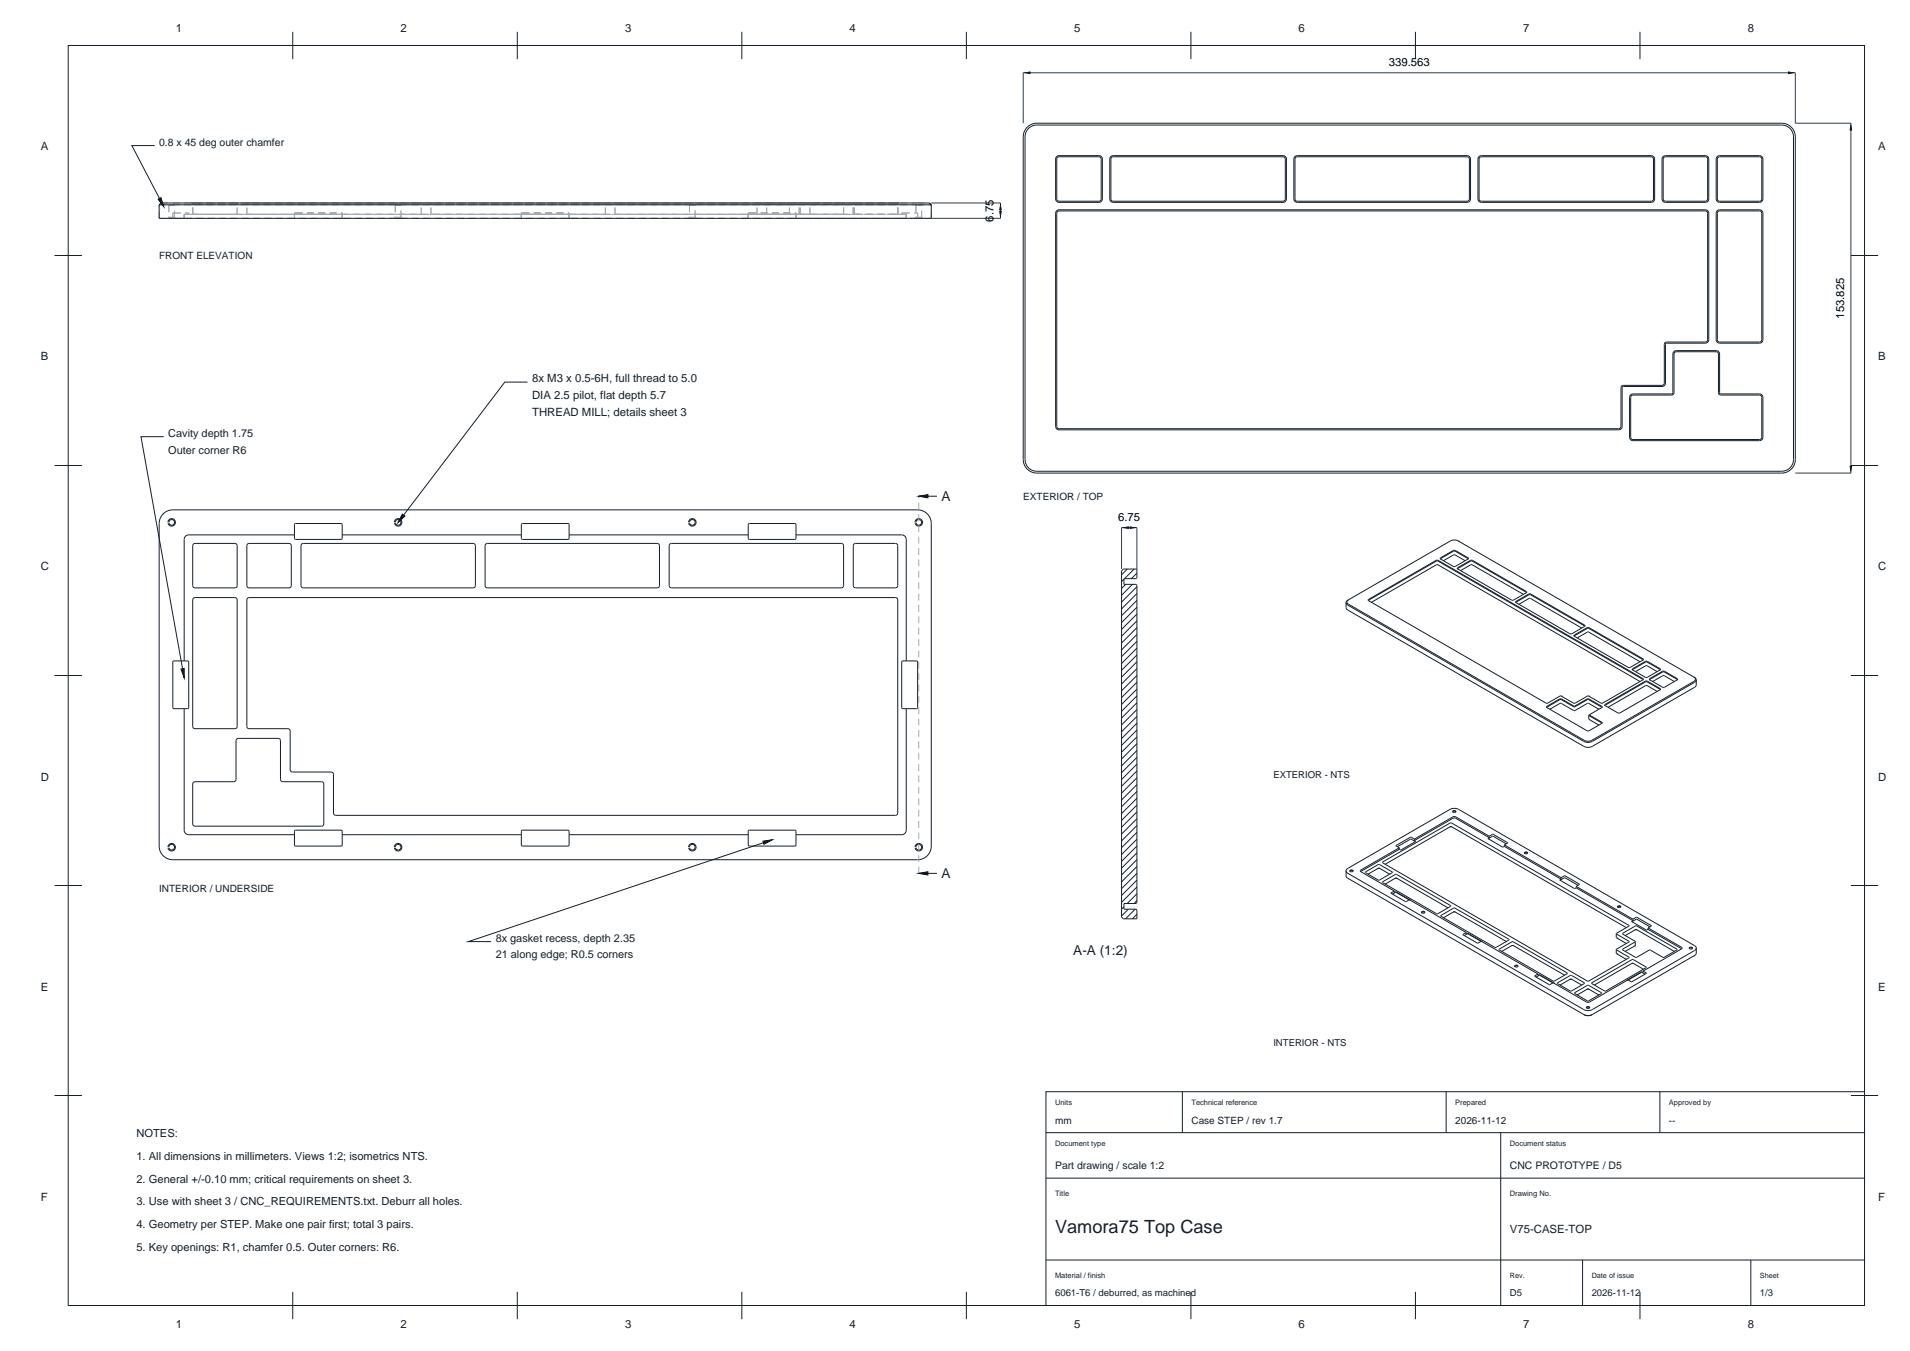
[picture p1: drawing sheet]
<svg xmlns="http://www.w3.org/2000/svg" width="420mm" height="297mm" viewBox="0 0 420 297" stroke-linecap="round" stroke-linejoin="round" font-family="sans-serif">
<g fill="none" stroke="#141f2b" stroke-width=".22">
<path d="M15 10h395v277h-395zM64.4 7v6M113.7 7v6M163.1 7v6M212.5 7v6M261.9 7v6M311.3 7v6M360.6 7v6M34 32h-5l7 13.4M225.9 28l1.1-.7 1-.2h163.8a3 3 0 0 1 3 3v70.9a3 3 0 0 1-3 3h-163.8a3 3 0 0 1-3-3v-70.9l.3-1.3zM226.1 28.4l1-.7 .9-.2h163.8a2.6 2.6 0 0 1 2.6 2.6v70.9a2.6 2.6 0 0 1-2.6 2.6h-163.8a2.6 2.6 0 0 1-2.6-2.6v-70.9l.2-.9zM232.3 34.5l.6-.3h8.8l.4 .2 .3 .6v8.7l-.2 .5-.5 .3h-8.8l-.5-.2-.3-.6v-8.7z"/>
<path d="M232.5 34.6l.4-.1h8.8l.3 .1 .1 .4v8.7l-.1 .4-.3 .1h-8.8l-.4-.1-.1-.4v-8.7zM244.2 34.5l.6-.3h37.5l.4 .3 .2 .5v8.9l-.3 .4-.5 .2h-37.5l-.4-.3-.2-.5v-8.7zM244.4 34.6l.4-.1h37.5l.3 .5v8.9l-.5 .3h-37.4l-.4-.5v-8.7zM284.7 34.5l.6-.3h37.5l.4 .3 .2 .5-.1 8.9-.2 .4-.5 .2h-37.5l-.4-.3-.2-.5v-8.7zM284.9 34.6l.4-.1h37.4l.4 .5v8.9l-.5 .3h-37.5l-.3-.5v-8.7zM325.2 34.5l.5-.3h37.6l.4 .3 .1 .5v8.9l-.2 .4-.5 .2h-37.5l-.4-.3-.2-.5v-8.7zM325.4 34.6l.3-.1h37.5l.4 .5v8.9l-.5 .3h-37.5l-.4-.5v-8.7zM365.6 34.5l.6-.3h8.8l.5 .2 .2 .6v8.7l-.1 .5-.6 .3h-8.8l-.4-.2-.3-.6v-8.7zM365.9 34.6l.3-.1h8.8l.4 .1 .1 .4v8.7l-.1 .4-.4 .1h-8.8l-.3-.1-.2-.4v-8.7zM377.5 34.5l.6-.3h8.8l.5 .2 .3 .6v8.7l-.2 .5-.6 .3h-8.8l-.4-.2-.3-.6v-8.7zM377.8 34.6l.3-.1h8.8l.4 .1 .1 .4v8.7l-.1 .4-.4 .1h-8.8l-.3-.1-.2-.4v-8.7zM12 56.2h6"/>
<path d="M35 45l.4-.4h169l.4 .4M35 45h169.8M35 45v3h169.8v-3M232.3 46.4l.6-.3h142.3l.4 .3 .1 .5v28l-.2 .4-.5 .1-8.7 .1-.1 9-.4 .4-.3 .1h-8.7l-.1 8.7-.2 .5-.4 .3h-123.4l-.4-.3-.2-.5v-46.8zM232.5 46.5l.4-.1h142.2l.4 .5v27.9l-.5 .4h-8.5l-.4 .1-.1 .4v8.5l-.3 .5h-8.7l-.4 .2-.2 .3v8.5l-.3 .5h-123.4l-.3-.5v-46.8zM377.5 46.4l.6-.3h8.8l.5 .2 .2 .4 .1 28-.2 .5-.4 .2h-9l-.4-.1-.3-.4v-28zM377.8 46.5l.3-.1h8.8l.5 .3v28l-.4 .5h-8.9l-.5-.4v-27.9zM407 56.2h6M368.3 77.5l.3-.2 9 .1 .3 .4v8.6l.1 .3 .4 .1h8.5l.4 .2 .1 .3v8.8l-.1 .4-.4 .1h-27.8l-.4-.1-.1-.4v-9l.5-.3h8.5l.4-.1 .1-.3v-8.6zM36 96h-5l9.5 53M116 84h-5l-23.5 30.8M358.5 86.9l.6-.3 8.7-.1 .1-8.7 .1-.4 .3-.3h9.2l.5 .3 .1 .4 .1 8.7 8.7 .1 .3 .1 .4 .3v9.3l-.2 .4-.5 .2h-28l-.4-.3-.2-.5v-8.8z"/>
<path d="M12 102.3h6M35.9 113l.8-.6 1.3-.3h163.8a3 3 0 0 1 3 3v70.9a3 3 0 0 1-3 3h-163.8a3 3 0 0 1-3-3v-70.9l.2-1zM36.9 114.8a.82 .82 0 0 1 1.2-.7 .82 .82 0 0 1 .2 1.4 .82 .82 0 0 1-1.4-.5M37.1 114.8a.63 .63 0 0 1 .9-.5 .63 .63 0 0 1 .1 1 .63 .63 0 0 1-1-.3M42.5 119.6l.4-.1h8.7l.4 .1 .2 .4v8.7l-.2 .4-.4 .1h-8.7l-.4-.1-.1-.4v-8.7zM54.4 119.6l.4-.1h8.8l.3 .1 .2 .4v8.7l-.2 .4-.3 .1h-8.8l-.4-.1-.1-.4v-8.7zM64.7 117.6h-23.2a1 1 0 0 0-1 1v26.7M64.8 115.2l10.3-.1 .2 .2-.1 3.1-.2 .2h-10.1l-.2-.3zM66.3 119.6l.4-.1h37.5l.3 .5v8.9l-.5 .3h-37.4l-.4-.5v-8.7zM75.3 117.6h39.3M86.7 114.8a.82 .82 0 0 1 1.2-.7 .82 .82 0 0 1 .2 1.4 .82 .82 0 0 1-1.4-.5M86.9 114.8a.62 .62 0 0 1 .9-.5 .62 .62 0 0 1 .1 1 .62 .62 0 0 1-1-.3"/>
<path d="M106.8 119.6l.4-.1h37.4l.4 .5v8.9l-.5 .3h-37.5l-.3-.5v-8.7zM114.7 115.2l10.3-.1 .1 .2v3.1l-.2 .2h-10.1l-.2-.3zM125.1 117.6h39.4M147.3 119.6l.3-.1h37.5l.4 .5v8.9l-.5 .3h-37.5l-.4-.5v-8.7zM151.4 114.8a.83 .83 0 0 1 1.2-.7 .83 .83 0 0 1 .2 1.4 .83 .83 0 0 1-1.4-.5M151.6 114.8a.62 .62 0 0 1 .9-.5 .62 .62 0 0 1 .1 1 .62 .62 0 0 1-1-.3M164.6 115.2l10.3-.1 .1 .2v3.1l-.2 .2h-10.1l-.2-.3zM175 117.6h23.3a1 1 0 0 1 1 1v26.7M187.8 119.6l.3-.1h8.8l.4 .1 .1 .4v8.7l-.1 .4-.4 .1h-8.8l-.3-.1-.2-.4v-8.7zM201.2 114.8a.83 .83 0 0 1 1.2-.7 .83 .83 0 0 1 .1 1.4 .83 .83 0 0 1-1.3-.5M201.4 114.8a.62 .62 0 0 1 .9-.5 .62 .62 0 0 1 .1 1 .62 .62 0 0 1-1-.3M202 109.1h4"/>
<path d="M320.7 119h.1M407 102.3h6M42.5 131.5l.4-.1h8.7l.5 .3 .1 28-.4 .5h-8.9l-.5-.4v-27.9zM54.4 131.5l.4-.1h142.2l.4 .5v47l-.5 .3h-123.2l-.4-.5v-8.5l-.1-.3-.4-.2h-8.5l-.4-.2-.1-8.8-.1-.4-.4-.1h-8.5l-.5-.4v-27.9zM247 125.1h3v1.9l-.2 .2h-2.6v1.3h2.6l.2 .2v69.7l-.2 .2h-2.6v1.3h2.6l.2 .2v1.9h-3l-.4-.4v-76.1zM247.2 127.3l-.6 .6M247.5 128.5l-.9 .9M247.9 125.1l-1.3 1.3M249 128.5l-2.4 2.4M249.4 125.1l-2.1 2.1M250 139.5l-3.4 3.4M250 138l-3.4 3.4"/>
<path d="M250 136.5l-3.4 3.4M250 135l-3.4 3.4M250 133.5l-3.4 3.4M250 132l-3.4 3.4M250 130.5l-3.4 3.4M250 129l-3.4 3.4M250 126l-1.2 1.2M296 132.5l.4 .5 51.9 30a2.1 2.1 0 0 0 1.9 0l22.4-13 .4-.5M296 132.5v1.2l.4 .4 51.9 30a2.1 2.1 0 0 0 1.9 0l22.5-13.1 .3-.4v-1.1M296.5 131.9a.5 .5 0 0 0-.3 .4 .5 .5 0 0 0 .3 .5l51.9 30a1.82 1.82 0 0 0 1.6 0l22.5-13a.5 .5 0 0 0 .3-.5 .5 .5 0 0 0-.3-.5M296.5 131.9l22.5-13a1.82 1.82 0 0 1 1.6 0l52 30 .4 .6M296.5 131.9l-.3 .2-.2 .4"/>
<path d="M300.9 131.8l14.9-8.6h.4l45.2 26.2-9.1 5.2-.3-.1-2.8-1.5-2.9 1.6-.3-.1-2.8-1.5-2.8 1.5-.4 .1-39.1-22.6zM301 132.1v-.2l15.1-8.6 45.1 26v.2M301.6 132.4l14.5-8.3 44.5 25.7M316.7 122.7l3.1-1.7 3.1 1.8-3.1 1.8-3-1.7zM316.9 122.9v-.1l2.9-1.7 2.9 1.7v.1M317.4 123.3l2.4-1.4 2.4 1.4M320.5 124.8l2.8-1.6h.5l11.9 7-2.8 1.7h-.5l-11.9-6.8zM320.6 125.1v-.2l2.8-1.6h.3l11.9 6.9v.1M321.2 125.4l2.2-1.2 .3-.1 11.3 6.6M333.3 132.2l2.8-1.6h.5l11.9 7-2.8 1.7h-.5l-11.8-6.8zM333.4 132.5v-.2l2.8-1.6h.3l11.9 6.9v.1M334 132.8l2.2-1.2 .3-.1 11.3 6.6"/>
<path d="M346.1 139.6l2.9-1.6h.4l12 7-2.9 1.7h-.4l-11.9-6.8zM346.3 139.9v-.2l2.7-1.6h.3l11.9 6.9v.2M12 148.5h6M38.1 145.4l3.1-.1 .3 .1v10.1l-.2 .3h-3l-.3-.2zM40.5 155.8v26.7a1 1 0 0 0 1 1h23.2M198.4 145.4l3.1-.1 .3 .1v10.1l-.2 .3h-3.1l-.2-.2zM199.3 155.8v26.7a1 1 0 0 1-1 1h-23.3M250 159l-3.4 3.4M250 157.5l-3.4 3.4M250 156l-3.4 3.4M250 154.5l-3.4 3.4M250 153l-3.4 3.4"/>
<path d="M250 151.5l-3.4 3.4M250 150l-3.4 3.4M250 148.5l-3.4 3.4M250 147l-3.4 3.4M250 145.5l-3.4 3.4M250 144l-3.4 3.4M250 142.5l-3.4 3.4M250 141l-3.4 3.4M340.2 155.6v-.2l3-1.6 3 1.6 3.1-1.6 2.8 1.6v.2M340.8 155.9l2.4-1.3 2.9 1.6 3.1-1.6 2.4 1.3M343.3 153h.1M346.8 140.2l2.2-1.2 .3-.1 11.3 6.6"/>
<path d="M349.4 153h.1M349.4 157.2l2.7 1.7v.2M349.4 157.2v.9l2.2 1.3M349.5 157.1l2.8 1.8-3.2 1.8-9-5.3 2.9-1.8 .4 .1 2.8 1.6 2.8-1.6 .3-.1 3 1.8-2.9 1.8M352.9 154.9l9-5.2 .4 .1 2.8 1.7-9 5.3-.3-.1-2.8-1.6zM359 147l3-1.7 3.1 1.8-3.1 1.8-3-1.6zM359.1 147.3v-.2l2.9-1.6 3 1.6v.2M359.6 147.6l2.4-1.3 2.4 1.3M362.7 149.2l3.1-1.7 3.1 1.8-3.1 1.8-3-1.6zM362.9 149.5v-.2l2.9-1.6 2.9 1.6v.2M363.4 149.8l2.4-1.3 2.4 1.3M364.4 152l-2.2-1.3h-.3l-8.3 4.8"/>
<path d="M365 151.7v-.2l-3.1-1.6-8.8 5.1v.2M407 148.5h6M52 162.5l.4-.2h8.8l.3 .2 .2 .3v8.6l.1 .3 .4 .2h8.5l.4 .2 .1 9-.1 .4-.4 .1h-27.8l-.4-.1-.1-.4v-9l.5-.2h8.5l.4-.2 .1-.3v-8.6zM250 180l-3.4 3.4M250 178.5l-3.4 3.4M250 177l-3.4 3.4M250 175.5l-3.4 3.4M250 174l-3.4 3.4M250 172.5l-3.4 3.4M250 171l-3.4 3.4M250 169.5l-3.4 3.4M250 168l-3.4 3.4"/>
<path d="M250 166.5l-3.4 3.4M250 165l-3.4 3.4M250 163.5l-3.4 3.4M250 162l-3.4 3.4M250 160.5l-3.4 3.4M319.5 178.3l.1-.1a.29 .29 0 0 1 .5 0 .29 .29 0 0 1 0 .4 .29 .29 0 0 1-.4 0l-.3-.1zM319.6 178.6a.23 .23 0 0 1 .2-.3 .23 .23 0 0 1 .2 .3M12 194.7h6M36.9 186.3a.82 .82 0 0 1 1.2-.8 .82 .82 0 0 1 .2 1.4 .82 .82 0 0 1-1.4-.5M37.1 186.3a.63 .63 0 0 1 .9-.6 .63 .63 0 0 1 .1 1 .63 .63 0 0 1-1-.3M64.8 182.6l10.3-.1 .2 .2-.1 3.1-.2 .2h-10.1l-.2-.2zM75.3 183.5h39.3"/>
<path d="M86.7 186.3a.82 .82 0 0 1 1.2-.8 .82 .82 0 0 1 .2 1.4 .82 .82 0 0 1-1.4-.5M86.9 186.3a.62 .62 0 0 1 .9-.6 .62 .62 0 0 1 .1 1 .62 .62 0 0 1-1-.3M114.7 182.6l10.3-.1 .1 .2v3.1l-.2 .2h-10.1l-.2-.2zM125.1 183.5h39.4M151.4 186.3a.83 .83 0 0 1 1.2-.8 .83 .83 0 0 1 .2 1.4 .83 .83 0 0 1-1.4-.5M151.6 186.3a.62 .62 0 0 1 .9-.6 .62 .62 0 0 1 .1 1 .62 .62 0 0 1-1-.3M164.6 182.6l10.3-.1 .1 .2v3.1l-.2 .2h-10.1l-.2-.2zM169.8 184.6l-66.8 22.4h5M201.2 186.3a.83 .83 0 0 1 1.2-.8 .83 .83 0 0 1 .1 1.4 .83 .83 0 0 1-1.3-.5M201.4 186.3a.62 .62 0 0 1 .9-.6 .62 .62 0 0 1 .1 1 .62 .62 0 0 1-1-.3M202 192h4M247.2 199.3l-.6 .6"/>
<path d="M248.1 199.9l-1.5 1.5M249.6 199.9l-2.1 2.1M250 198l-.6 .6M250 196.5l-2.1 2.1M250 195l-3.4 3.4M250 193.5l-3.4 3.4M250 192l-3.4 3.4M250 190.5l-3.4 3.4M250 189l-3.4 3.4M250 187.5l-3.4 3.4M250 186l-3.4 3.4M250 184.5l-3.4 3.4"/>
<path d="M250 183l-3.4 3.4M250 181.5l-3.4 3.4M296 191.4v1.2l.4 .5 52 30a1.81 1.81 0 0 0 1.8-.1M296 191.4l.4-.5 22.4-13a2.1 2.1 0 0 1 1.9 0l51.9 30 .4 .5M296 191.4l.4 .6 51.9 29.9a2.1 2.1 0 0 0 1.9 0l22.4-12.9 .4-.6M296.9 191.3h.1a.29 .29 0 0 1 .4-.1 .29 .29 0 0 1 .1 .4 .29 .29 0 0 1-.5 0l-.2-.1zM297 191.6a.23 .23 0 0 1 .2-.2 .23 .23 0 0 1 .2 .2M299.2 191.6h.1M300.2 191.7l3-1.7 3 1.8-3 1.7-2.9-1.6zM300.8 192.2l2.4-1.3 2.4 1.3M303 190.9h.4M304 193.9l2.8-1.7h.3l11.9 7-2.8 1.7h-.3l-11.9-6.9z"/>
<path d="M304.6 190l14.5-8.3 38.5 22.2M304.6 194.4l2.2-1.3h.3l11.3 6.5M305.9 196.3l3.2 1.9 .8-.4M305.9 196.3h.1M306.2 196.6l.8-.4 2.9 1.6M306.6 195.9v.3l.4-.1 15.4 8.9M306.6 195.9l-.7 .4M306.7 193.1h.5M307.7 186.4l-8.6 5 7.5 4.5M307.7 186.7l-8.5 4.9M307.7 186.4v.3M310.2 197.9h.1"/>
<path d="M310.2 197.9v.1M311 184.8l.3 .2-3.2 1.8-.4-.1M311 184.5l-.8-.5-3.2 1.9 .7 .5M311 184.5v.3M311.2 185l-1-.5-2.9 1.6M318.8 181.8h.5M327.2 184.4l3.2 1.8 .4-.1M327.3 184.4l1-.6 2.9 1.7M327.5 184.1l-7.7-4.3-8.8 5M327.5 184.1l-.3 .3M327.5 183.8l-7.7-4.3-8.8 5M327.5 183.8l.8-.4 3.2 1.9-.7 .4"/>
<path d="M327.5 183.8v.3M330.8 186.1l12.5 7.2M330.8 185.7l12.5 7.2M330.8 185.7v.4M335.2 187.4l.2-.1a.29 .29 0 0 1 .4 0 .29 .29 0 0 1 0 .4 .29 .29 0 0 1-.4 0l-.2-.1zM335.3 187.7a.23 .23 0 0 1 .3-.3 .23 .23 0 0 1 .2 .3M343 193.5l3.2 1.8 .4-.1M343.1 193.5l1-.5 2.9 1.6M343.3 193.3l-.3 .2M343.3 192.9l.8-.4 3.2 1.9M343.3 192.9v.4M346.6 195.2l12.5 7.2"/>
<path d="M346.6 194.9l12.5 7.2M346.6 194.9v.3M347.3 194.4h.1M347.3 194.4l-.7 .5M355.7 199.2l.2-.1a.29 .29 0 0 1 .4 0 .29 .29 0 0 1 0 .4 .29 .29 0 0 1-.4 0l-.2-.1zM355.8 199.5a.23 .23 0 0 1 .3-.3 .23 .23 0 0 1 .2 .3M407 194.7h6M250 201l-1 1M312.6 200.4h.2a.29 .29 0 0 1 .4-.1 .29 .29 0 0 1 0 .4 .29 .29 0 0 1-.4 0l-.2-.1zM312.7 200.7a.23 .23 0 0 1 .2-.2 .23 .23 0 0 1 .3 .2M316.8 201.3l2.8-1.7h.3l11.9 7-2.8 1.7h-.3l-11.8-6.9zM317.4 201.8l2.2-1.3h.3l11.3 6.5"/>
<path d="M319.6 200.5h.4M322 205.7l.8-.4 2.9 1.7M322.4 205v.3l.4-.1 15.4 8.9M322.4 205l-.7 .5 3.2 1.8 .8-.4M326 207v.1M329.6 208.7l2.9-1.7h.2l12 7-2.9 1.7h-.3l-11.8-6.9zM330.2 209.2l2.3-1.3h.2l11.3 6.5M332.4 207.9h.5M333.1 212.3l.2-.1a.29 .29 0 0 1 .4 0 .29 .29 0 0 1 0 .4 .29 .29 0 0 1-.4 0l-.2-.2zM333.2 212.5a.23 .23 0 0 1 .2-.2 .23 .23 0 0 1 .3 .2M337.8 214.8l.8-.4 2.9 1.7M338.2 214.1v.3l.4-.1 3.2 1.8"/>
<path d="M341.8 216.1v.1M341.8 216.2h.1M342.5 216.1l2.9-1.7 3 1.7-3 1.8-2.9-1.7zM343.1 216.6l2.3-1.4 2.4 1.4M345.2 215.3h.5M346.2 218.3l3-1.7 3 1.7-3 1.8-2.9-1.7zM346.8 218.7l2.4-1.3 2.4 1.3M349 217.5h.4M350 216.1l8.9-5.2 3.1 1.7-8.9 5.3-3.1-1.7zM355.4 205.3v.9l2.2 1.2M355.4 208.7v.9l2.2 1.3M355.4 205.3l2.8-1.8-39.1-22.6-15.1 8.7 45.1 26.1h.3l8.8-5.2-2.8-1.8"/>
<path d="M355.4 205.3l2.8 1.7-2.8 1.7M355.6 209.7h.1M355.6 206.2h.1M356.8 205.2l3-1.7 9 5.3-2.9 1.7-3.1-1.7-3.1 1.7-2.9-1.7 2.8-1.8-2.8-1.6zM357.4 205.7l2.2-1.3h.3l8.3 4.8M357.7 215.5v.1M357.7 215.5h.1M358.8 211.8h.4M358.9 202.6l1-.5 2.9 1.6M359.1 202.4l-.3 .2 3.2 1.8 .4-.1M359.1 202.1l.8-.5 3.2 1.9-.7 .5M359.1 202.1v.3"/>
<path d="M359.4 208h.1M359.5 204.4h.5M359.6 207v.9l-2.2 1.3M361.3 213.5v.3l-.4-.1-11.7 6.7-7.7-4.4-.8 .5-3.2-1.9 .7-.5M361.3 213.5l.7 .5-3.2 1.8-.8-.4M361.4 213.1l-2.2-1.3h-.3l-8.3 4.8M361.7 214.2l-.8-.4-2.9 1.6M362.4 204l7.5 4.4-8.6 5.1M362.4 204.3l7.4 4.3M362.4 204v.3M371.6 208.6h.5M371.6 208.6a.28 .28 0 0 1 .2-.4 .28 .28 0 0 1 .3 .4"/>
<path d="M371.6 208.6a.23 .23 0 0 1 .2-.3 .23 .23 0 0 1 .2 .3M372.5 210.1h.1M373 208.4v1.2l-.3 .4-22.5 13M348.3 223a2.1 2.1 0 0 0 1.9 0M348.9 221.4l.1-.1a.29 .29 0 0 1 .5 0 .29 .29 0 0 1 0 .4 .29 .29 0 0 1-.4 0l-.2-.1zM349 221.6a.23 .23 0 0 1 .2-.2 .23 .23 0 0 1 .2 .2M12 240.8h6M230 259h180M230 249h180M260 240v9M318 240v9M330 249v38"/>
<path d="M365 240v9M407 240.8h6M410 240h-180v47M230 277h180M348 277v10M385 277v10M64.4 284v6M113.7 284v6M163.1 284v6M212.5 284v6M261.9 284v6M311.3 284v6"/>
<path d="M360.6 284v6"/>
</g>
<path d="M225 27.1v-11.1h169.8v11.1h12.2v76.9h-12.2M204.8 44.6h15.2v3.4h-15.2M246.6 125.1v-9.1h3.4v9.1" fill="none" stroke="#264059" stroke-width=".22"/>
<path d="M225 16l1.6-.3v.6zM393.2 15.7l1.6 .3-1.6 .3zM407 27.1l.3 1.6h-.6zM219.7 46.4h.6l-.3 1.6zM220 44.6l.3 1.6h-.6zM246.6 116l1.6-.3v.6zM248.4 115.7l1.6 .3-1.6 .3zM406.7 102.4h.6l-.3 1.6z" fill="#000"/>
<g fill="none" stroke="#a1a8b0" stroke-width=".22" stroke-dasharray="1.5 1" stroke-linecap="butt">
<path d="M35 45l.4-.4M35 45h3M35 48v-3M35 48h3M35.4 44.6h2.6M36.9 48h1.7M37.1 47.8h1.3M37.1 45.2h1.3M37.1 47.8l-.2 .2M37.1 45.2v2.6M38 44.6h163.8M38 45h163.8"/>
<path d="M38 48h163.8M38 48h.3M38 48v-1.2M38 46.8h.3M38.3 48h-.3M38.3 46.8h2.9M38.4 47.8h-1.3M38.4 47.8v-2.6M38.4 45.2h-1.3M38.6 48h-1.7M38.6 48l-.2-.2M40.5 47.1h1"/>
<path d="M40.5 48h1M40.5 48h-2.2M40.5 48v-.9M41.2 47.1h-.7M41.2 47.1h.3M41.5 47.1h23.2M41.5 47.1h-.3M41.5 48h-1M41.5 46.8h-.3M41.5 47.1v-.3M42.1 44.6h.8M42.1 44.6l.3 .3"/>
<path d="M42.4 44.9h.5M42.4 47.1v-2.2M42.4 47.1h.5M42.9 44.6h-.8M42.9 44.6h123M42.9 44.6h8.7M42.9 44.9h-.5M42.9 44.9h123M42.9 44.9h8.7M42.9 47.1h-.5M42.9 47.1h142.1M42.9 47.1h8.7"/>
<path d="M51.6 44.6h.8M51.6 44.6h-8.7M51.6 44.9h.6M51.6 44.9h-8.7M51.6 47.1h.6M51.6 47.1h-8.7M52.2 44.9h-.6M52.2 47.1v-2.2M52.2 47.1h-.6M52.4 44.6h-.8M52.4 44.6l-.2 .3M54 44.6h.8"/>
<path d="M54 44.6l.3 .3M54.3 44.9h.5M54.3 47.1v-2.2M54.3 47.1h.5M54.8 44.6h37.3M54.8 44.6h-.8M54.8 44.9h-.5M54.8 44.9h37.3M54.8 47.1h37.3M54.8 47.1h-.5M64.7 47.1h.3M64.7 48h-23.2"/>
<path d="M64.7 48h.3M64.7 47.1v.9M64.7 47.1v-.3M64.7 48v-1.2M64.7 46.8h.3M65 47.1h-.3M65 48h-.3M65 46.8h10M75 47.1h-10M75 47.1h.3M75 48h-10M75 48h.3"/>
<path d="M75.3 47.1h-.3M75.3 47.1h39.3M75.3 48h-.3M75.3 46.8h-.3M75.3 47.1v-.3M75.3 47.1v.9M75.3 48v-1.2M86.7 48h1.7M86.9 47.8h1.3M86.9 45.2h1.3M86.9 47.8l-.2 .2M86.9 45.2v2.6"/>
<path d="M88.2 47.8h-1.3M88.2 47.8v-2.6M88.2 45.2h-1.3M88.4 48h-1.7M88.4 48l-.2-.2M92.1 44.6h-37.3M92.1 44.6h.8M92.1 44.9h-37.3M92.1 44.9h.5M92.1 47.1h.5M92.1 47.1h-37.3M92.6 44.9h-.5"/>
<path d="M92.6 47.1v-2.2M92.6 47.1h-.5M92.9 44.6h-.8M92.9 44.6l-.3 .3M94.5 44.6h.8M94.5 44.6l.3 .3M94.8 44.9h.5M94.8 47.1v-2.2M94.8 47.1h.5M95.3 44.6h37.3M95.3 44.6h-.8M95.3 44.9h37.3"/>
<path d="M95.3 44.9h-.5M95.3 47.1h37.3M95.3 47.1h-.5M114.6 47.1h.3M114.6 48h-39.3M114.6 48h.3M114.6 47.1v.9M114.6 47.1v-.3M114.6 48v-1.2M114.6 46.8h.3M114.9 47.1h-.3M114.9 48h-.3"/>
<path d="M114.9 46.8h10M124.9 47.1h-10M124.9 47.1h.2M124.9 48h-10M124.9 48h.2M125.1 47.1h-.2M125.1 47.1h39.4M125.1 48h-.2M125.1 46.8h-.2M125.1 47.1v-.3M125.1 47.1v.9M125.1 48v-1.2"/>
<path d="M132.6 44.6h.8M132.6 44.6h-37.3M132.6 44.9h.5M132.6 44.9h-37.3M132.6 47.1h.5M132.6 47.1h-37.3M133.1 44.9h-.5M133.1 47.1v-2.2M133.1 47.1h-.5M133.4 44.6h-.8M133.4 44.6l-.3 .3M135 44.6h.7"/>
<path d="M135 44.6l.2 .3M135.2 44.9h.5M135.2 47.1v-2.2M135.2 47.1h.5M135.7 44.6h37.4M135.7 44.6h-.7M135.7 44.9h-.5M135.7 44.9h37.4M135.7 47.1h37.4M135.7 47.1h-.5M151.4 48h1.7M151.6 47.8h1.3"/>
<path d="M151.6 45.2h1.3M151.6 47.8l-.2 .2M151.6 45.2v2.6M152.9 47.8h-1.3M152.9 47.8v-2.6M152.9 45.2h-1.3M153.1 48h-1.7M153.1 48l-.2-.2M164.5 47.1h.3M164.5 48h-39.4M164.5 48h.3M164.5 47.1v.9"/>
<path d="M164.5 47.1v-.3M164.5 48v-1.2M164.5 46.8h.3M164.8 47.1h-.3M164.8 48h-.3M164.8 46.8h10M165.9 44.6h.8M165.9 44.9h.6M165.9 47.1h-123M165.9 47.1h.6M166.5 44.9h.5M166.5 47.1v-2.2"/>
<path d="M166.7 44.6h.3M166.7 44.6l-.2 .3M167 44.6h8.5M167 44.9h8.5M167 47.1h-.5M168.3 44.6h.8M168.3 44.6l.3 .3M168.6 44.9h.5M168.6 47.1v-2.2M168.6 47.1h.5M169.1 44.6h27.8M169.1 44.6h-.8"/>
<path d="M169.1 44.9h27.8M169.1 44.9h-.5M169.1 47.1h-.5M169.1 47.1h8.5M173.1 44.6h-37.4M173.1 44.6h.7M173.1 44.9h-37.4M173.1 44.9h.5M173.1 47.1h.5M173.1 47.1h-37.4M173.6 44.9h-.5M173.6 47.1v-2.2"/>
<path d="M173.6 47.1h-.5M173.8 44.6h-.7M173.8 44.6l-.2 .3M174.8 47.1h-10M174.8 47.1h.2M174.8 48h-10M174.8 48h.2M175 47.1h-.2M175 47.1h23.3M175 48h-.2M175 46.8h-.2M175 47.1v-.3"/>
<path d="M175 47.1v.9M175 48v-1.2M175.5 44.6h.7M175.5 44.9h.5M175.5 44.6l.2 .3M175.5 47.1h-8.5M175.5 47.1h.5M175.7 44.9h.5M175.7 47.1v-2.2M175.7 47.1h.5M176 44.9h.5M176 47.1v-2.2"/>
<path d="M176.2 44.6h.3M176.2 44.6h8.8M176.2 44.6h-.7M176.2 44.6l-.2 .3M176.2 44.9h8.8M176.2 44.9h-.5M176.2 47.1h8.8M176.2 47.1h-.5M176.5 44.6h8.5M176.5 44.9h8.5M176.5 47.1h-.5M177.6 44.6h-8.5"/>
<path d="M177.6 44.9h-8.5M177.6 47.1h.5M177.9 44.6h-.3M177.9 44.6l.2 .3M178.1 44.9h-.5M178.1 47.1v-2.2M178.6 44.6h-.7M178.6 44.9h-.5M178.6 47.1h-.5M178.6 47.1h8.8M185 44.6h-142.1M185 44.6h.7"/>
<path d="M185 44.6h-8.8M185 44.9h-142.1M185 44.9h.5M185 44.9h-8.8M185 47.1h.5M185 47.1h-8.5M185 47.1h-8.8M185.5 44.9h-.5M185.5 47.1v-2.2M185.5 47.1h-.5M185.7 44.6h-.7M185.7 44.6l-.2 .3"/>
<path d="M187.4 44.6h-8.8M187.4 44.6h.7M187.4 44.9h-8.8M187.4 44.6l.2 .3M187.6 44.9h.5M187.6 47.1v-2.2M187.6 47.1h.5M187.9 44.9h-.5M187.9 47.1v-2.2M187.9 47.1h.5M187.9 47.1h-.5M188.1 44.6h-.7"/>
<path d="M188.1 44.6h8.8M188.1 44.6l-.2 .3M188.1 44.9h-.5M188.1 44.9h8.8M188.1 47.1h-.5M188.1 47.1h8.8M188.4 44.6h-.3M188.4 44.9h-.5M188.4 47.1h8.5M196.9 44.6h-8.5M196.9 44.6h.8M196.9 44.6h-8.8"/>
<path d="M196.9 44.9h.5M196.9 44.9h-8.5M196.9 44.9h-8.8M196.9 47.1h-27.8M196.9 47.1h.5M196.9 47.1h-8.8M197.4 44.9h-.5M197.4 47.1v-2.2M197.4 47.1h-.5M197.7 44.6h-.8M197.7 44.6l-.3 .3M198.3 47.1h.2"/>
<path d="M198.3 48h-23.3M198.3 48h1M198.3 46.8h.2M198.3 47.1v-.3M198.5 47.1h-.2M198.5 46.8h3M199.3 47.1h-1M199.3 47.1h-.8M199.3 48h-1M199.3 48v-.9M201.2 48h1.7M201.4 47.8h1.3"/>
<path d="M201.4 45.2h1.3M201.4 47.8l-.2 .2M201.4 45.2v2.6M201.5 48h-2.2M201.5 48h.3M201.8 44.6h2.6M201.8 45h3M201.8 48h-.3M201.8 46.8h-.3M201.8 48v-1.2M202.7 47.8h-1.3M202.7 47.8v-2.6"/>
<path d="M202.7 45.2h-1.3M202.9 48h-1.7M202.9 48l-.2-.2M204.8 48v-3M204.8 48h-3M202 192v-82.9"/>
</g>
<path d="M34.8 43.8l.6-.3 .6 1.9zM88.5 113l.5 .5-1.5 1.3zM202 109.1l2-.4v.7zM39.8 147.1l.7-.1v2zM167.8 184.9l2-.3-1.8 1zM202 192l2-.3v.6z" fill="#000" stroke="#000" stroke-width=".22"/>
<text font-size="4" fill="#141f2b" x="232" y="271">Vamora75 Top Case</text>
<g font-size="3" fill="#141f2b">
<text x="207" y="110.1">A</text>
<text x="207" y="193">A</text>
<text x="236" y="210">A-A (1:2)</text>
</g>
<g font-size="2.5" fill="#141f2b">
<text x="38.7" y="7">1</text>
<text x="88.1" y="7">2</text>
<text x="137.4" y="7">3</text>
<text x="186.8" y="7">4</text>
<text x="236.2" y="7">5</text>
<text x="285.6" y="7">6</text>
<text x="334.9" y="7">7</text>
<text x="384.3" y="7">8</text>
<text x="9" y="33.1">A</text>
<text x="413" y="33.1">A</text>
<text x="9" y="79.3">B</text>
<text x="413" y="79.3">B</text>
<text x="117" y="84">8x M3 x 0.5-6H, full thread to 5.0</text>
<text x="117" y="87.7">DIA 2.5 pilot, flat depth 5.7</text>
<text x="117" y="91.4">THREAD MILL; details sheet 3</text>
<text x="9" y="125.4">C</text>
<text x="413" y="125.4">C</text>
<text x="9" y="171.6">D</text>
<text x="413" y="171.6">D</text>
<text x="9" y="217.7">E</text>
<text x="413" y="217.7">E</text>
<text x="30" y="250">NOTES:</text>
<text x="30" y="255">1. All dimensions in millimeters. Views 1:2; isometrics NTS.</text>
<text x="9" y="263.9">F</text>
<text x="30" y="260">2. General +/-0.10 mm; critical requirements on sheet 3.</text>
<text x="413" y="263.9">F</text>
<text x="30" y="265">3. Use with sheet 3 / CNC_REQUIREMENTS.txt. Deburr all holes.</text>
<text x="30" y="270">4. Geometry per STEP. Make one pair first; total 3 pairs.</text>
<text x="30" y="275">5. Key openings: R1, chamfer 0.5. Outer corners: R6.</text>
<text x="332" y="271">V75-CASE-TOP</text>
<text x="38.7" y="292">1</text>
<text x="88.1" y="292">2</text>
<text x="137.4" y="292">3</text>
<text x="186.8" y="292">4</text>
<text x="236.2" y="292">5</text>
<text x="285.6" y="292">6</text>
<text x="334.9" y="292">7</text>
<text x="384.3" y="292">8</text>
</g>
<g font-size="2.5">
<text x="305.4" y="14.5">339.563</text>
<text x="218.5" y="48.7" transform="rotate(-90 218.5 48.7)">6.75</text>
<text x="405.5" y="70.1" transform="rotate(-90 405.5 70.1)">153.825</text>
<text x="245.9" y="114.5">6.75</text>
</g>
<g font-size="2.4" fill="#141f2b">
<text x="37" y="96">Cavity depth 1.75</text>
<text x="37" y="99.7">Outer corner R6</text>
<text x="109" y="207">8x gasket recess, depth 2.35</text>
<text x="109" y="210.7">21 along edge; R0.5 corners</text>
</g>
<g font-size="2.3" fill="#141f2b">
<text x="35" y="32">0.8 x 45 deg outer chamfer</text>
<text x="232" y="257">Part drawing / scale 1:2</text>
<text x="332" y="257">CNC PROTOTYPE / D5</text>
</g>
<g font-size="2.2" fill="#141f2b">
<text x="35" y="57">FRONT ELEVATION</text>
<text x="225" y="110">EXTERIOR / TOP</text>
<text x="35" y="196">INTERIOR / UNDERSIDE</text>
<text x="232" y="247">mm</text>
<text x="262" y="247">Case STEP / rev 1.7</text>
<text x="320" y="247">2026-11-12</text>
<text x="367" y="247">--</text>
</g>
<g font-size="2.1" fill="#141f2b">
<text x="280" y="171">EXTERIOR - NTS</text>
<text x="280" y="230">INTERIOR - NTS</text>
<text x="232" y="285">6061-T6 / deburred, as machined</text>
<text x="332" y="285">D5</text>
<text x="350" y="285">2026-11-12</text>
<text x="387" y="285">1/3</text>
</g>
<g font-size="1.6" fill="#141f2b">
<text x="232" y="243">Units</text>
<text x="262" y="243">Technical reference</text>
<text x="320" y="243">Prepared</text>
<text x="367" y="243">Approved by</text>
<text x="232" y="252">Document type</text>
<text x="332" y="252">Document status</text>
<text x="232" y="263">Title</text>
<text x="332" y="263">Drawing No.</text>
<text x="232" y="281">Material / finish</text>
<text x="332" y="281">Rev.</text>
<text x="350" y="281">Date of issue</text>
<text x="387" y="281">Sheet</text>
</g>
</svg>
